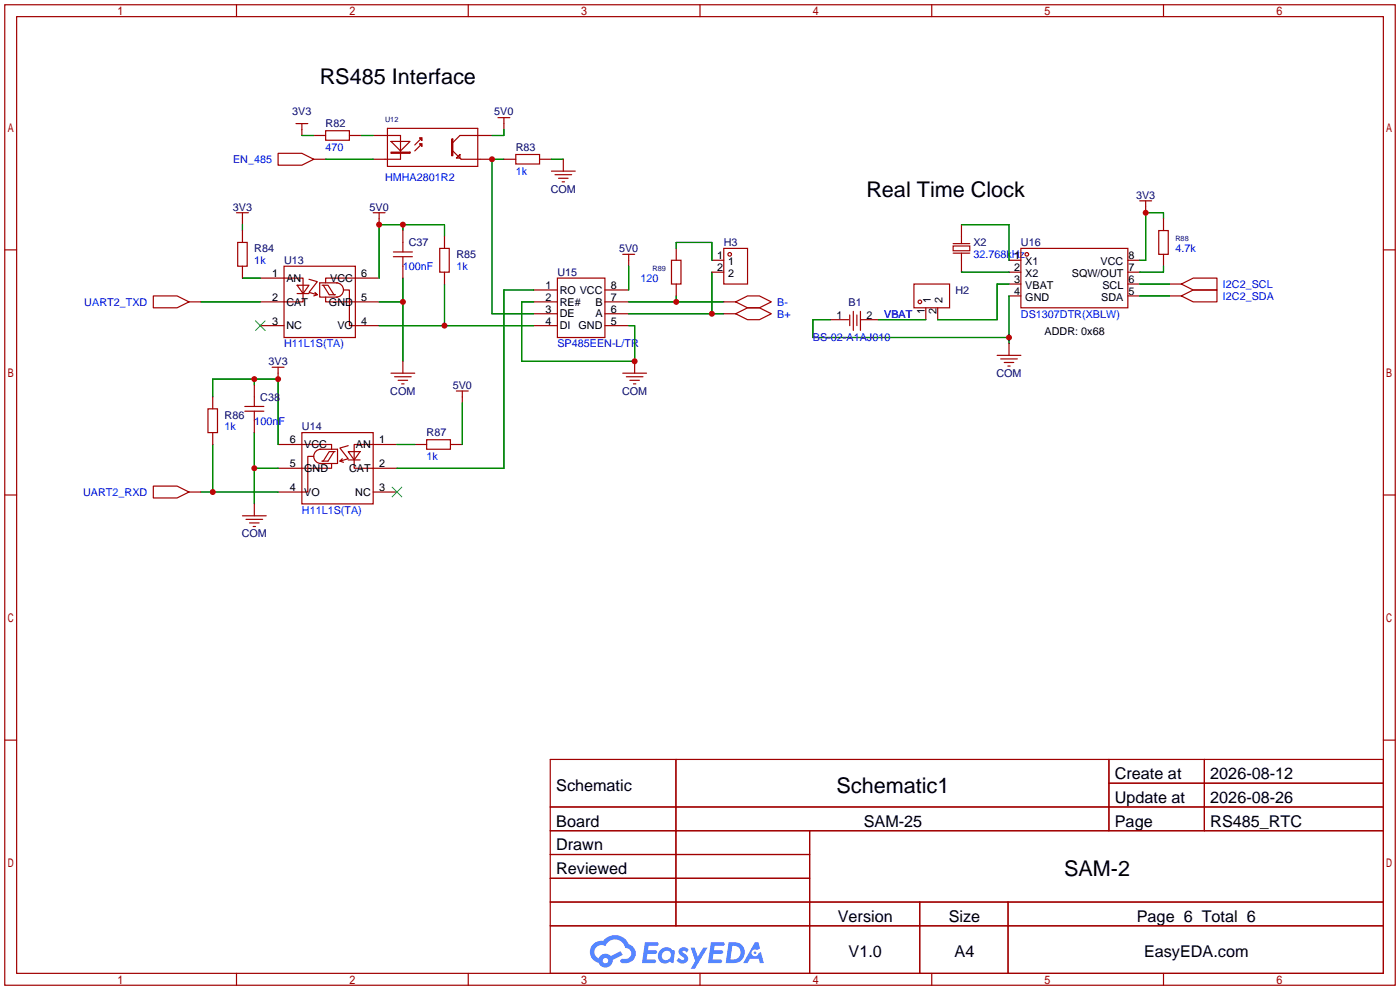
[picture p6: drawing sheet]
<svg xmlns="http://www.w3.org/2000/svg" width="299mm" height="212mm" viewBox="0 0 299 212" stroke-linecap="round" stroke-linejoin="round" font-family="sans-serif">
<g fill="none" stroke="#a10000" stroke-width=".25">
<path d="M1 1h297.2v209.6h-297.2zM3.6 3.6h292.1v204.4h-292.1zM50.5 1v2.6M100.1 1v2.6M149.6 1v2.6M199.1 1v2.6M248.7 1v2.6M1 53.4h2.6M295.7 53.4h2.5M1 105.8h2.6M295.7 105.8h2.5M1 158.2h2.6"/>
<path d="M295.7 158.2h2.5M117.6 162.3h178.1v45.7h-178.1zM117.6 172.5h178.1M117.6 177.5h178.1M144.5 162.3v35.6M173 177.5v30.5M237 162.3v15.2M237 167.4h58.7M257.4 162.3v15.2M117.6 182.6h55.4M117.6 192.8h178.1M117.6 187.7h55.4"/>
<path d="M117.6 197.9h178.1M196.6 192.8v15.2M215.4 192.8v15.2M50.5 208v2.6M100.1 208v2.6M149.6 208v2.6M199.1 208v2.6M248.7 208v2.6"/>
</g>
<g fill="#5487ff">
<path d="M145.3 202.7a1.3 1.3 0 0 1 1.9 .3l-.4 .6a.54 .54 0 0 0-.9-.2l.1 .2a1.34 1.34 0 0 1 .9 1.8 1.47 1.47 0 0 1-2.3-.1l.5-.6 .8 .5a.31 .31 0 0 0 .4-.3 .31 .31 0 0 0-.3-.4 1.12 1.12 0 0 1-.7-1.8z"/>
<path d="M147.6 202.5h.9l.6 2 1.2-2h.9l-2.7 4.6h-.9l1-1.7z"/>
<path d="M137.8 201.4h1.7a1.31 1.31 0 0 1 1.2 .2 .4 .4 0 0 1-.3 .5l-1.8 .1-.1 .9h1.6a.4 .4 0 0 1 .4 .4 .4 .4 0 0 1-.5 .4h-1.6l-.2 1.2h1.4a.46 .46 0 0 1 .5 0 .46 .46 0 0 1 .1 .5l-.4 .2h-2.6z"/>
<path d="M151.9 201.4h1.7a1.32 1.32 0 0 1 1.2 .2 .39 .39 0 0 1-.3 .5l-1.8 .1-.1 .9h1.6a.4 .4 0 0 1 .4 .4 .4 .4 0 0 1-.4 .4h-1.7l-.2 1.2h1.4a.46 .46 0 0 1 .5 0 .46 .46 0 0 1 .1 .5l-.4 .2h-2.6z"/>
<path d="M161.3 201.4h.8l.3 1.3-.6 .4a.75 .75 0 0 0-1.1 .3 .75 .75 0 0 0 .5 1 .75 .75 0 0 0 .9-.7l.5-.2 .6 2.3h-.8l-.3-.9h-1.8l-.5 .9h-1z"/>
<path d="M155.7 201.4l-.6 4.4h1.5a2.27 2.27 0 0 0 2.6-2.2 2.27 2.27 0 0 0-2.7-2.2zM156.5 202.1a1.5 1.5 0 0 1 1.8 1.6 1.5 1.5 0 0 1-1.9 1.4h-.3z"/>
<path d="M141.2 203a1.6 1.6 0 0 0-.3 2.3 1.6 1.6 0 0 0 2.3 .2l.7 .3 .3-2.4-.1-.3-.5-.1a1.58 1.58 0 0 0-2.4 0zM141.8 203.5a.98 .98 0 0 1 1.6 .4 .98 .98 0 0 1-1.1 1.3 .94 .94 0 0 1-.9-.7 .94 .94 0 0 1 .4-1z"/>
<path d="M126.8 201.8a2.37 2.37 0 0 0 1.1 4 1.54 1.54 0 0 0 1.8 1 1.54 1.54 0 0 0 1.2-1.6l2.2-1.1-.5-.8-2 1a1.57 1.57 0 0 0-2.7 .5 1.5 1.5 0 0 1-.7-2.1 1.5 1.5 0 0 1 2.2-.5 2.23 2.23 0 0 1 2.3-1.4 2.23 2.23 0 0 1 2 1.8 1.16 1.16 0 0 1 1.2 1.1 1.16 1.16 0 0 1-1.1 1.2h-.7a.47 .47 0 0 0-.5 .4 .47 .47 0 0 0 .4 .5 2.17 2.17 0 0 0 2.5-.9 2.17 2.17 0 0 0-.3-2.7l-.8-.4a3.2 3.2 0 0 0-5.5-.7l-1.1 .1zM128.8 205.3a.6 .6 0 0 1 1.2 0 .6 .6 0 0 1-1.2 0z"/>
<circle cx="161.4" cy="203.6" r=".28"/>
</g>
<g fill="none" stroke="#a10000" stroke-width=".25">
<path d="M59.4 32.8h5.1l2.6 1.2-2.6 1.3h-5.1zM63.2 26.4h2.6M64.5 26.4v2.6M67.1 29h2.5M67.1 34h2.5M69.6 27.9h5.1v2.1h-5.1zM74.7 29h2.5M79.8 29h5.8v5h-5.8M82.8 27.4h19.3v8.2h-19.3zM83.6 30.2h4l-2 2.1zM83.6 32.5h4v.3h-4zM89.7 29.5h.5v.5z"/>
<path d="M89.7 30.7h.5v.5zM90.2 30.7l-1.6 1.6M90.2 29.5l-1.6 1.5M96.5 29.7h.3v3.6h-.3zM96.8 32.3l1.8 1.7h6.6M98.3 33v.8h-.8zM105.2 29h-6.9l-1.5 1.5M106.4 25.1h2.6M107.7 34h2.5M107.7 25.1v2.6M110.2 33h5.1v2.1h-5.1zM115.3 34h2.6"/>
<path d="M117.9 36.6h5M118.6 37.3h3.6M119.4 38.1h2M120.1 38.9h.5M120.4 34v2.6M50.5 45.5h2.6M50.8 51.8h2v5.1h-2zM51.8 45.5v2.5M51.8 49.3v2.5M51.8 56.9v2.5M55.6 59.4h9.2v5.1h-9.2M60.7 56.9h15.2v15.2h-15.2z"/>
<path d="M66 59.7l1.8 .5-1.8 2.3 1.8 .5-.5-.5M79.8 45.5h2.5M81 59.4h-11.4v1.1M81 45.5v2.5M84.1 54.9h4M84.1 53.8h4M86.1 49.3v4.5M86.1 54.9v4.5M94 53.1h2v5.1h-2zM95 50.5v2.6M95 58.2v2.5M119.1 59.4h10.2v12.7h-10.2z"/>
<path d="M133.1 54.4h2.5M134.4 54.4v2.5M143.5 55.6h2v5.1h-2zM144.5 53.1v2.5M152.1 55.6h2.6M152.1 58.2h2.6M154.7 53.1h5.1v7.6h-5.1zM203.7 52.6h3.6v1h-3.6zM203.7 54.1h3.6M203.7 52.1h3.6M205.5 48v4.1M205.5 54.1v4.1"/>
<path d="M215.6 55.6h2.6M215.6 58.2h2.6M218.2 53.1h22.8v12.7h-22.8zM241 55.6h2.6M241 58.2h2.6M243.6 42.9h2.5M244.9 42.9v2.6M247.6 49.3h2.1v5.1h-2.1zM248.7 46.7v2.6M248.7 54.4v2.5M32.8 63.2h5l2.6 1.3-2.6 1.3h-5zM40.4 64.5h2.5"/>
<path d="M55.6 69.6h5.1M58.2 78.5h2.5M59.4 78.5v2.5M63.5 61h2.5l-1.2 1.7zM63.5 62.7h2.5M67.8 63l-.7 .2M68.8 61h1.3l1.3 2h.2h-1.2l-1.3-2M69.6 63.5v1h11.4M71.9 60.5a1.52 1.52 0 0 1 1.5 1.5 1.52 1.52 0 0 1-1.5 1.5M72.1 60.5h-3.8v3h3.8M73.4 62h1.3v7.6h6.3M83.6 79.8h5"/>
<path d="M86.1 77.2v2.6M114 62h5.1M114 64.5h5.1M114 67.1h5.1M114 69.6h5.1M129.3 62h5.1M129.3 64.5h5.1M129.3 67.1h5.1M129.3 69.6h5.1M133.1 79.8h5.1M135.6 77.2v2.6M144.5 60.7v2.5"/>
<path d="M154.7 64.5h2.5M154.7 67.1h2.5M157.2 64.5l2.6-1.3h2.5l2.5 1.3-2.5 1.3h-2.5zM157.2 67.1l2.6-1.3h2.5l2.5 1.3-2.5 1.2h-2.5zM177.5 68.3h3.9M181.6 67.3v2.3M182.4 66.5v4.1M183.1 67.3v2.3M183.9 68.3h3.8M183.9 66.5v4.1M195.3 60.7h7.6v5.1h-7.6zM197.9 65.8v2.5"/>
<path d="M200.4 65.8v2.5M213.1 75.9h5.1M213.9 76.7h3.5M214.6 77.5h2.1M215.4 78.2h.5M215.6 60.7h2.6M215.6 63.2h2.6M215.6 73.4v2.5M241 60.7h2.6M241 63.2h2.6M249.9 60.7h2.6M249.9 63.2h2.6"/>
<path d="M252.5 60.7l2.5-1.3h5.1v2.6h-5.1zM252.5 63.2l2.5-1.2h5.1v2.5h-5.1zM44.4 87.4h2.1v5.1h-2.1zM45.5 84.8v2.6M45.5 92.5v2.5M52.3 87.9h4.1M52.3 86.9h4.1M54.4 82.3v4.6M54.4 87.9v4.6M59.4 95h11.5v1M64.5 92.5h15.3v15.2h-15.3zM67.1 97.5h-1.3v7.7h-6.4"/>
<path d="M68.3 96h3.8v3.1h-3.8M68.6 96a1.52 1.52 0 0 0-1.5 1.5 1.52 1.52 0 0 0 1.5 1.6M70.9 99.1v1h-11.5M71.4 96.5l-1.3 2.1h-1.3h.3l1.3-2.1h1.2M72.6 98.6l.8 .2M74.4 96.5h2.6l-1.3 1.8zM74.4 95.2l-1.8 .6 1.8 2.2-1.8 .6 .6-.6M74.4 98.3h2.6M84.3 80.5h3.6M84.8 95h-9.1v5.1h9.1M85.1 81.3h2M85.9 82h.5"/>
<path d="M88.6 95h2.6M91.2 94h5.1v2h-5.1zM96.3 95h2.5M97.5 83.6h2.6M98.8 83.6v2.5M133.9 80.5h3.5M134.6 81.3h2.1M135.4 82h.5M32.8 103.9h5l2.6 1.3-2.6 1.2h-5zM40.4 105.2h2.5M51.8 110.2h5.1M52.6 111h3.5"/>
<path d="M53.3 111.8h2.1M54.1 112.5h.5M54.4 107.7v2.5M79.8 105.2h5"/>
<circle cx="156" cy="54.4" r=".38"/>
<circle cx="219.5" cy="54.4" r=".38"/>
<circle cx="196.6" cy="64.5" r=".38"/>
</g>
<path d="M54.6 68.6l2 2M56.6 68.6l-2 2M83.8 104.1l2.1 2.1M85.9 104.1l-2.1 2.1" fill="none" stroke="#3c3" stroke-width=".25"/>
<g fill="none" stroke="#008700" stroke-width=".25">
<path d="M64.5 29h2.6M69.6 34h10.2M77.2 29h2.6M107.7 27.7v1.3h-2.5M107.7 34h-2.5v33.1h8.8M117.9 34h2.5M51.8 48v1.3M51.8 59.4h3.8M86.1 48v1.3M86.1 59.4v17.8M95 50.5v-2.5h-14v11.4M134.4 56.9v5.1"/>
<path d="M144.5 53.1v-1.3h7.6v3.8M152.1 58.2v8.9M205.5 48h10.1v7.6M205.5 58.2h10.1M248.7 56.9v1.3h-5.1M248.7 46.7v-1.2h-3.8v10.1h-1.3M42.9 64.5h12.7M81 64.5h5.1M81 69.6h33M95 60.7v8.9M114 64.5h-2.5v12.7h24.1v-7.6h-1.2M114 62h-6.3v38.1h-22.9"/>
<path d="M134.4 64.5h20.3M134.4 67.1h20.3M144.5 63.2v1.3M177.5 68.3h-3.8v3.8h41.9M187.7 68.3h10.2M215.6 63.2v10.2M215.6 60.7h-2.5v7.6h-12.7M243.6 60.7h6.3M243.6 63.2h6.3M45.5 84.8v-3.8h13.9v14M45.5 95v10.2M54.4 81v1.3"/>
<path d="M54.4 92.5v15.2M84.8 95h3.8M98.8 86.1v8.9M42.9 105.2h16.5M54.4 100.1h5"/>
</g>
<g fill="#c00">
<circle cx="86.1" cy="64.5" r=".63"/>
<circle cx="81" cy="48" r=".63"/>
<circle cx="86.1" cy="48" r=".63"/>
<circle cx="95" cy="69.6" r=".63"/>
<circle cx="59.4" cy="81" r=".63"/>
<circle cx="54.4" cy="81" r=".63"/>
<circle cx="54.4" cy="100.1" r=".63"/>
<circle cx="45.5" cy="105.2" r=".63"/>
<circle cx="105.2" cy="34" r=".63"/>
<circle cx="135.6" cy="77.2" r=".63"/>
<circle cx="144.5" cy="64.5" r=".63"/>
<circle cx="152.1" cy="67.1" r=".63"/>
<circle cx="244.9" cy="45.5" r=".63"/>
<circle cx="215.6" cy="72.1" r=".63"/>
</g>
<g font-size="4.6">
<text x="68.3" y="17.9">RS485 Interface</text>
<text x="185.2" y="42">Real Time Clock</text>
<text x="178.8" y="169.4">Schematic1</text>
<text x="227.4" y="187.2">SAM-2</text>
</g>
<g font-size="3.5">
<text x="238.3" y="166.5">Create at</text>
<text x="258.7" y="166.5">2026-08-12</text>
<text x="118.9" y="169.1">Schematic</text>
<text x="238.3" y="171.6">Update at</text>
<text x="258.7" y="171.6">2026-08-26</text>
<text x="118.9" y="176.7">Board</text>
<text x="184.6" y="176.7">SAM-25</text>
<text x="238.3" y="176.7">Page</text>
<text x="258.7" y="176.7">RS485_RTC</text>
<text x="118.9" y="181.8">Drawn</text>
<text x="118.9" y="186.8">Reviewed</text>
<text x="179.1" y="197">Version</text>
<text x="202.8" y="197">Size</text>
<text x="243" y="197">Page 6 Total 6</text>
<text x="181.4" y="204.6">V1.0</text>
<text x="204" y="204.6">A4</text>
<text x="244.5" y="204.6">EasyEDA.com</text>
</g>
<g font-size="2.3" fill="#000080">
<text x="62.5" y="24.7">3V3</text>
<text x="69.6" y="27.2">R82</text>
<text x="105.6" y="24.7">5V0</text>
<text x="110.2" y="32.3">R83</text>
<text x="117.7" y="41.2">COM</text>
<text x="49.8" y="45">3V3</text>
<text x="79" y="45">5V0</text>
<text x="242.8" y="42.5">3V3</text>
<text x="54.4" y="53.9">R84</text>
<text x="87.4" y="52.6">C37</text>
<text x="132.3" y="53.9">5V0</text>
<text x="154.7" y="52.6">H3</text>
<text x="208" y="52.6">X2</text>
<text x="218.2" y="52.6">U16</text>
<text x="60.7" y="56.4">U13</text>
<text x="97.5" y="55.2">R85</text>
<text x="119.1" y="59">U15</text>
<text x="181.4" y="65.3">B1</text>
<text x="204.2" y="62.8">H2</text>
<text x="57.4" y="78">3V3</text>
<text x="96.8" y="83.1">5V0</text>
<text x="213" y="80.6">COM</text>
<text x="48" y="89.5">R86</text>
<text x="55.6" y="85.6">C38</text>
<text x="83.4" y="84.4">COM</text>
<text x="132.9" y="84.4">COM</text>
<text x="64.5" y="92">U14</text>
<text x="91.2" y="93.3">R87</text>
<text x="51.7" y="114.9">COM</text>
</g>
<g font-size="2.3" fill="#00f">
<text x="49.8" y="34.8">EN_485</text>
<text x="69.6" y="32.3">470</text>
<text x="82.3" y="38.7">HMHA2801R2</text>
<text x="110.2" y="37.4">1k</text>
<text x="251.2" y="53.9">4.7k</text>
<text x="54.4" y="56.4">1k</text>
<text x="86.1" y="57.7">100nF</text>
<text x="97.5" y="57.7">1k</text>
<text x="208" y="55.2">32.768kHz</text>
<text x="18" y="65.3">UART2_TXD</text>
<text x="136.9" y="60.2">120</text>
<text x="166.1" y="65.3">B-</text>
<text x="261.4" y="61.5">I2C2_SCL</text>
<text x="261.4" y="64.1">I2C2_SDA</text>
<text x="166.1" y="67.9">B+</text>
<text x="189" y="67.9">VBAT</text>
<text x="218.2" y="67.9">DS1307DTR(XBLW)</text>
<text x="60.7" y="74.2">H11L1S(TA)</text>
<text x="119.1" y="74.2">SP485EEN-L/TR</text>
<text x="173.7" y="72.9">BS-02-A1AJ010</text>
<text x="48" y="92">1k</text>
<text x="54.4" y="90.7">100nF</text>
<text x="91.2" y="98.3">1k</text>
<text x="17.8" y="106">UART2_RXD</text>
<text x="64.5" y="109.8">H11L1S(TA)</text>
</g>
<g font-size="2.3">
<text x="58.2" y="59.2">1</text>
<text x="77.2" y="59.2">6</text>
<text x="153.3" y="55.4">1</text>
<text x="153.3" y="57.9">2</text>
<text x="155.6" y="56.7">1</text>
<text x="155.6" y="59.2">2</text>
<text x="216.8" y="55.4">1</text>
<text x="216.8" y="57.9">2</text>
<text x="219.1" y="56.7">X1</text>
<text x="219.1" y="59.2">X2</text>
<text x="229.1" y="59.2">SQW/OUT</text>
<text x="235.2" y="56.7">VCC</text>
<text x="241.2" y="57.9">7</text>
<text x="241.2" y="55.4">8</text>
<text x="58.2" y="64.3">2</text>
<text x="61.2" y="60.2">AN</text>
<text x="61.2" y="65.3">CAT</text>
<text x="70.3" y="65.3">GND</text>
<text x="70.6" y="60.2">VCC</text>
<text x="77.2" y="64.3">5</text>
<text x="116.6" y="61.7">1</text>
<text x="116.6" y="64.3">2</text>
<text x="119.6" y="62.8">RO VCC</text>
<text x="119.6" y="65.3">RE#</text>
<text x="127.2" y="65.3">B</text>
<text x="130.6" y="64.3">7</text>
<text x="130.6" y="61.7">8</text>
<text x="198.9" y="64.8" transform="rotate(-90 198.9 64.8)">1</text>
<text x="201.4" y="64.8" transform="rotate(-90 201.4 64.8)">2</text>
<text x="216.8" y="60.5">3</text>
<text x="216.8" y="63">4</text>
<text x="219.1" y="61.7">VBAT</text>
<text x="219.1" y="64.3">GND</text>
<text x="235.4" y="64.3">SDA</text>
<text x="235.6" y="61.7">SCL</text>
<text x="241.2" y="63">5</text>
<text x="241.2" y="60.5">6</text>
<text x="58.2" y="69.4">3</text>
<text x="61.2" y="70.4">NC</text>
<text x="72.1" y="70.4">VO</text>
<text x="77.2" y="69.4">4</text>
<text x="116.6" y="66.8">3</text>
<text x="116.6" y="69.4">4</text>
<text x="119.6" y="67.8">DE</text>
<text x="119.6" y="70.4">DI</text>
<text x="123.6" y="70.4">GND</text>
<text x="127.2" y="67.8">A</text>
<text x="130.6" y="69.4">5</text>
<text x="130.6" y="66.8">6</text>
<text x="178.8" y="68.1">1</text>
<text x="185.2" y="68.1">2</text>
<text x="197.6" y="67.2" transform="rotate(-90 197.6 67.2)">1</text>
<text x="200.2" y="67.2" transform="rotate(-90 200.2 67.2)">2</text>
<text x="223.3" y="71.7">ADDR: 0x68</text>
<text x="62" y="94.8">6</text>
<text x="65" y="95.8">VCC</text>
<text x="76" y="95.8">AN</text>
<text x="81" y="94.8">1</text>
<text x="62" y="99.8">5</text>
<text x="65" y="100.9">GND</text>
<text x="74.6" y="100.9">CAT</text>
<text x="81" y="99.8">2</text>
<text x="62" y="104.9">4</text>
<text x="65" y="105.9">VO</text>
<text x="75.9" y="105.9">NC</text>
<text x="81" y="104.9">3</text>
</g>
<g font-size="1.6" fill="#000080">
<text x="82.3" y="26.1">U12</text>
<text x="251.2" y="51.5">R88</text>
<text x="139.4" y="57.9">R89</text>
</g>
</svg>
